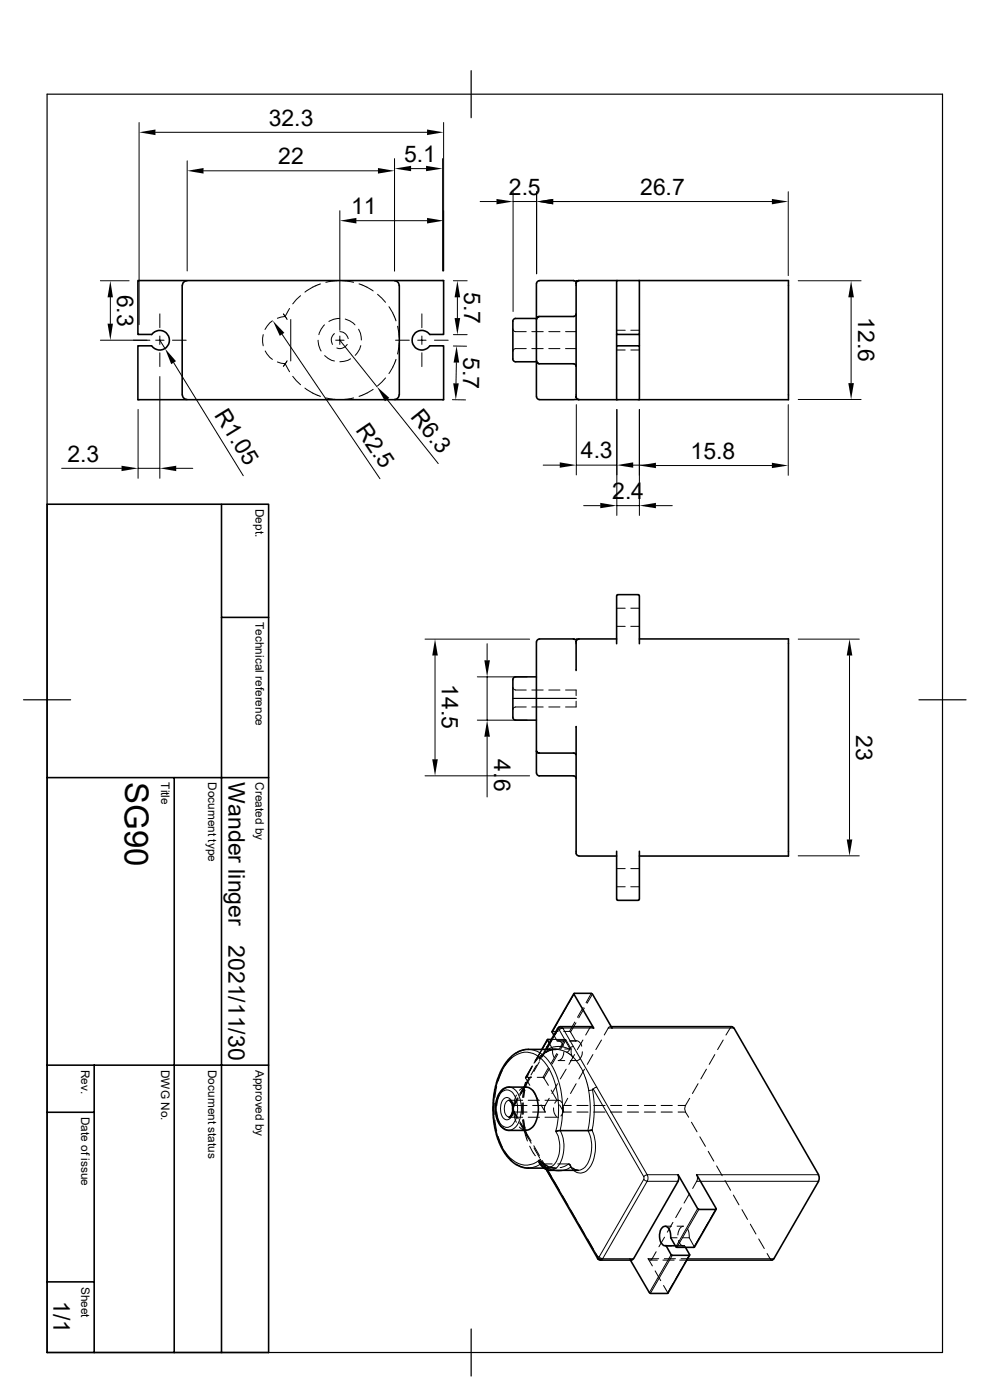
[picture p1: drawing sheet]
<svg xmlns="http://www.w3.org/2000/svg" width="210mm" height="297mm" viewBox="0 0 210 297" stroke-linecap="round" stroke-linejoin="round" font-family="sans-serif">
<g fill="none" stroke="#000" stroke-width=".34">
<path d="M39.7 59.6l-.5 .1-.4 .3-.1 .5M83.7 59.6l.7 .3 .3 .6M114.4 59.6a.75 .75 0 0 0-.6 .9v7.2M122.8 59.6a.72 .72 0 0 0-.6 .9v23.3a.7 .7 0 0 0 .6 1M130.8 59.5h4.8v11.5h-4.8zM130.8 59.5h-8.1l-.5 .1-.4-.1h-7.4M135.6 59.5h31.7v25.3h-31.7M32.1 73.4h-2.8v11.4h64.8v-11.4h-2.9M32.1 71h-2.8v-11.5h64.8v11.5h-2.9M32.2 71a2.07 2.07 0 0 1 3-.4 2.07 2.07 0 0 1 0 3.1 2.07 2.07 0 0 1-3-.3M38.7 60.5v23.3M84.7 60.5v23.3"/>
<path d="M91.2 71a2.07 2.07 0 0 0-3.1-.4 2.07 2.07 0 0 0 0 3.1 2.07 2.07 0 0 0 3.1-.3M113.8 67.6h-4.4a.68 .68 0 0 0-.6 .9v5.9a3.5 3.5 0 0 0 .2 2.2l.2 .2h4.6M113.8 67.7v8.9M113.8 76.6v4.6a8.3 8.3 0 0 0 .1 3.3l.5 .3M113.8 76.6l.2 .3M113.9 76.9l.4 .3h7.5l.4 .3v.2M114 67.4l-.2 .3M122.2 66.6v.2l-.4 .3h-7.5l-.4 .3M130.8 73.4h4.8v11.4h-4.8M130.8 71v13.8M135.6 71v2.4M38.7 83.8l.3 .7 .7 .3"/>
<path d="M84.7 83.8l-.3 .7-.7 .3M114.4 84.8h16.4M10 107h47v179.9h-47zM47 107v179.9M47 131h10M114.4 135.6a.75 .75 0 0 0-.6 .9v22.8M114.4 135.6h7.4l.2 .1 .8-.1h8M122.8 135.6a.72 .72 0 0 0-.6 1v5.6M131 126.2l-.1 .1-.1 10.3M131 126.2h4.4M135.4 126.2l.2 .2M135.6 126.4v10.2"/>
<path d="M135.6 135.6h31.7v45v1h-31.7M113.8 143.6h-4.4a.68 .68 0 0 0-.6 .9v5.9a3.5 3.5 0 0 0 .2 2.2l.2 .2h4.6M113.8 159.3l.2 .3 .3 .2h7.6l.3 .3M113.8 159.3v3.9a1.09 1.09 0 0 0 .5 1.4h7.5l.2 .2 .2 .4M122.2 154.1v26.5a.7 .7 0 0 0 .6 1h8M10 165h47M37 165v121.9M130.8 180.6l.1 10.3 .1 .1M131 191h4.4M135.6 190.8l-.2 .2M135.6 180.6v10.2M117.1 218.9l.4 .7"/>
<path d="M121.8 210.8l-4.7 8.1M125.5 217.8l.4 .3M125.5 217.8l-6.9 .1-2.9 4.7M125.6 210.9l-.2-.1-3.6-.1v.2l4.1 7.2M125.7 210.9l4.1 7.2M129.7 217.8h25.6M155.3 217.8l.4 .3M155.7 218.1l18 31.1M10 236h10M10 226h47M20 226v60.9M108 233.4l.5 .4 .3 1.1-.2 1.4-.2 .4-.4 .3"/>
<path d="M111.6 239.8a2.91 2.91 0 0 0 2.4-2.7 7 7 0 0 0-1-5.7 1.97 1.97 0 0 0-1.4-.8h-3.9l-.8 .3-.6 .6-.6 .8-.6 2.2 .2 2.4 .5 1.4 .6 .8 .7 .5 .6 .2h3.9M116.1 220.6l-1.2 2M117 220.5h-.8l.3 .8M118 222.6h-6.5l-1.4 .5-1.3 .7-1.4 1.6-1.3 2.1-.8 2.3-.7 3.5v3.3l.5 3.2 .8 2.7 1.6 2.7 1.4 1.5 1.6 .9 1.2 .2h3.7M125.6 239.7l-.5 .2h-6.6l-.6 .1M114.4 246.2v.4l.4 .6 .5 .6 .9 .4 6.4 .1M115.9 248.1l1.4 2.3M116 248.3l10.8 18.7 .5 .3h6.7M143.8 249.3l.2 .4-.2 .9-9.4 16.4M143.8 249.2l4.2 7.2 .3 .1M147.8 249.2l4.1 7.2M148.3 256.6h3.5"/>
<path d="M151.9 256.4l-.1 .1M151.9 256.5l-4.6 8.1M173.6 249.3l.2 .4-.2 .9-9.4 16.4M10 271.9h10M133.7 267.3l4.1 6.9M134.4 267l-.4 .3M137.8 274.2l.2 .2M138 274.4h3.6M141.3 264.2a1.29 1.29 0 0 1-1.3-1.4 2.18 2.18 0 0 1 .9-2.6l.3-.1a2.2 2.2 0 0 1 1.1 2.5l1.2 2h3.7M141.3 264.3l1.1 1.9M141.3 264.3h2M141.6 274.3v.1"/>
<path d="M142.4 266.2l.2 .1h3.7v-.1M145.4 264.6l.9 1.6M145.7 267.3h18.1M146.3 266.3l-4.6 8.1M164.2 267l-.4 .3"/>
</g>
<g fill="none" stroke="#000" stroke-width=".21">
<path d="M29.5 26v42.9M33 28.1h57.6M39.7 34.1v23.4M43.2 36.2h37M83.7 33.7v23.8M87.2 35.8h3.2M93.9 33.7v23.8M94.1 26v31.5M21.3 59.6h6.1M71.5 59.6l-2.4 .3M72.1 44.7v25.4M72.7 59.6l2.3 .3"/>
<path d="M75.6 46.8h15M96.2 59.6h2.9M101.9 42.8h3.4M108.8 42.8h5M108.8 40.7v25.4M113.8 40.7v17.4M163.7 42.8h-46.4M167.2 40.7v17.8M169.3 59.6h13.4M21.3 72.2h10.5M23.4 63.1v5.6M33 72.2h1.8"/>
<path d="M33.9 66.6v2.9M33.9 71.3v1.8M33.9 74.8v3M33.9 79.9v21.6M33.9 72.2l1.1 1.8M36.6 72.2h2.9M36.8 76.9l14.8 24M55.8 71l-.1 .7 .1 1.7M56.3 74.5l.9 1.3 .6 .4M57.8 68.1l-.6 .4-1 1.4M58.8 76.8l1.7 .4-.4 .5M59.9 71l20.7 30.6"/>
<path d="M60.1 66.6l.4 .5-1.7 .4M60.9 76.5l-.4 .7 .9 1.7M61.4 65.4l-.9 1.7 .4 .7M61.7 67.8v8.8M62.1 79.8l1.7 1.8M63.8 62.7l-1.7 1.8M67.5 72.2a4.4 4.4 0 0 0 .6 2.3M68 60.2l-1.7 .7-1.6 1.1M68.8 68.9a4.5 4.5 0 0 0-1.2 2.1M68.9 75.4a4 4 0 0 0 2.1 1.2M71 70.8a1.7 1.7 0 0 0-.5 2.3M71.2 72.2h1.8"/>
<path d="M72.1 67.6a4.1 4.1 0 0 0-2.3 .6M72.1 72.2l7.9 9.8M72.1 71.3v1.8M72.1 70.4a1.88 1.88 0 0 1 1.8 1.4M73.2 67.7a4.3 4.3 0 0 1 2.1 1.2M73.7 73.1a1.84 1.84 0 0 1-2.2 .7M74.4 76.1l-.6 .4-1.7 .3M76.1 69.8l.4 .9 .2 1.4M76.2 60.2l1.1 .5 1.9 1M76.5 73.3l-.2 .8-.9 1.3M80.1 62.4l1.7 1.7M82.5 65.1l1 1.6 .5 1.4"/>
<path d="M83.9 72.2h2.9M84 76.2l-.6 1.5-.9 1.5M84.3 69.2l.4 2.3M84.7 72.8l-.4 2.3M88.6 72.2h1.8M89.5 66.6v2.9M89.5 71.3v1.8M89.5 74.8v3M92.2 72.2h2.9M96.2 71h2.9M96.2 73.4h2.8M96.8 76.9l-.1 4.4"/>
<path d="M97 63.1v4.4M108.8 69.8a.58 .58 0 0 0 .6 .6h2.2M111.6 74h-2.2a.57 .57 0 0 0-.6 .5M112.8 74h2.4M112.8 70.4h2.4M113.8 76.5l.1 .4M113.9 67.4l-.1 .4M116.4 74h2.4M116.4 70.4h2.4M120 74h2.2M120 70.4h2.2M122.2 60.2l.1-.3-.1 .3"/>
<path d="M130.8 74.3h1.8M130.8 70.1h1.8M133.8 74.3h1.8M133.8 70.1h1.8M180.6 63.1v18.2M13.1 99.4h12.7M29.3 86.9v14.6M29.3 99.4h4.6M37.4 99.4h3.5M64.7 82.3l1.8 1.2 1.5 .6M69.1 84.4l2.4 .4M75 84.4l-2.3 .4"/>
<path d="M79.2 82.6l-1.7 1-1.3 .5M81.8 80.2l-1.7 1.7M82.1 84.8l10.9 13.5M96 84.8h2.8M115.2 98.7h3.5M122.2 84.1l.1 .3-.1-.2M122.3 85.9v14.9M122.3 98.7h8.6M130.9 86.9v22.4M134.3 98.7h3.5M135.6 86.9v22.4M139.1 98.8h24.6"/>
<path d="M167.2 85.9v14.9M169.3 84.8h13.4M123.8 107.3h3.5M130.9 107.3h4.7M139.1 107.3h3.5M90.2 135.6h22.2M92.3 139.1v22M103.3 136.6v3.5M122.2 136.2l.1-.3-.1 .4M130.8 129h1.8M130.8 132.9h1.8M133.8 129h1.8"/>
<path d="M133.8 132.9h1.8M169.3 135.6h13M180.2 139.1v39M101.3 143.6h10.5M101.3 152.8h10.5M103.3 143.6v9.2M103.3 156.3v12.8M108.8 145.8l.2 .4 .4 .2h2.2M111.6 150h-2.3l-.3 .1-.2 .5M112.8 150h2.4M112.8 146.4h2.4M116.4 150h2.4"/>
<path d="M116.4 146.4h2.4M120 146.4h2.2v1.2M122.2 148.8v1.2h-2.2M122.2 154.1h.1M90.2 164.6h22.2M130.8 188.1h1.8M130.8 184.3h1.8M133.8 188.1h1.8M133.8 184.3h1.8M169.3 181.6h13M117.2 218.8h1.2M117.5 219.6l.7 1.3a1.14 1.14 0 0 1 1.3 1.1"/>
<path d="M118.3 216.8l-1.2 2.1M118.3 218.6l.2-.2 .2 .2M118.6 218.1h.8l-.7 .4 2.2 3.9-.1 .2M118.6 218.1l-.4 .2 .1 .2-2.2 3.9M118.6 218.1l-.9 1.4M119 217.8l.3 .3M119 217.8l-.4 .3M119.6 218.8h1.2M120.1 213.7l-1.2 2.1M121 218.9l1.1 2a1.13 1.13 0 0 1 1.3 1.1M121.8 210.7l-4.7 8.2M121.9 216.8l-1.1 2 .2 .1"/>
<path d="M122.2 217l-1.2 1.9M123.7 213.7l-1.2 2.1M124 213.9l-1.2 2M125.4 210.7l-1.1 2M125.5 217.8l-.4 .3-.9 1.5M125.7 210.9l-1.2 2M125.9 218.1h-6.5l17.9 31.1h6.5M129 218.1h26.7M129 218.1l-.8 1.5M129 218.1a.42 .42 0 0 1 .4-.3 .42 .42 0 0 1 .4 .3M129.5 217.8h.2M155.3 217.8l-.4 .2-.9 1.6"/>
<path d="M104.9 234v2.4M105 237.6l.4 2.3M105.4 230.5l-.4 2.3M105.4 235.8l.2 1.5 .4 .8M106 232.3l-.4 .9-.2 1.4M106.5 231.6a1.65 1.65 0 0 1 2.6 .8 5.9 5.9 0 0 1-.5 6.4 1.65 1.65 0 0 1-2.7-.8 5.9 5.9 0 0 1 .6-6.4zM106.6 227.1l-.9 2.3M106.6 231.4a1.83 1.83 0 0 1 3.1 .3 7 7 0 0 1-.3 7.4 1.97 1.97 0 0 1-1.4 .7M106.6 239.1a1.89 1.89 0 0 0 1.4 .7M106.8 233.2a1.1 1.1 0 0 1 1.1-.3 1.1 1.1 0 0 1 .8 1 3 3 0 0 1-.9 3.6 1.55 1.55 0 0 1-1.6-1.8l.1-1.4zM108 233.4a2.06 2.06 0 0 0-.8 2.9l.4 .5 .4 .2M108 233.4h2.9"/>
<path d="M108.6 224.2l-1.5 1.9M108.8 235.5l1.1 1.9M108.8 235v.8l.3 .1M109.1 234.5a1.52 1.52 0 0 0 0 1.4M109.1 235.9h2.7M109.1 234.5h2.7M109.5 223.5a4.7 4.7 0 0 1 6.3 .9 16.8 16.8 0 0 1 3.5 12.2l-.5 3.2M109.6 232.3l-.4 .9-.2 1.4-.4-.9-.6-.3M109.6 233.2l-.9 1.9 .1 .6 .8 1.5M109.7 233.5l-.9 1.5v-.3l.3-.2M109.9 232.9l-.6 1.1M109.9 233.1l-.8 1.4"/>
<path d="M110.2 239.1a1.89 1.89 0 0 0 1.4 .7M110.2 238.3l1.6 2.8M110.3 238l.8 1.4M110.5 238.4l.8 1.4M110.7 234v2.4M110.9 237.6l.2 1.5h.2v.1M110.9 237h-2.9l.6-.3 .4-.9 .2 1.5 .4 .8M110.9 234v2.4M111 234v2.3M111 237.6l.3 1.6M111.1 239.4v.3l.2 .1M111.1 237.5l.3 2.1 .7 1.9"/>
<path d="M111.1 231.4l-.2 1.4M111.2 239.8l.7 2.3M111.3 231.2v.2h-.2M111.3 231.2l-.3 1.6M111.3 239.2l-.1 .2h-.1M111.3 239.8l1.3 2.3M111.3 230.6l-1 1.9M111.3 231.3l-.2 1.5M111.3 230.6l-.3 .2 .3 .4M111.5 228.7l.9 1.6M111.5 229.6l-.4 1.8M111.6 230.6l-.5 .1-.9 .6"/>
<path d="M111.6 228.6h1.2M111.6 228.6l-.1 .1M111.6 229.7l-1.2 2.1M112.1 229.1l-1.9 3.1M112.1 237h2.3M112.1 233.4h2.3M112.2 228.7l-.7 2M112.6 228.4l-1.3 2.2M112.7 226.6l-1.1 2M112.9 226.3l-1.1 2.2M112.9 226.1l-1.4 2.5M112.9 226.2l-1.4 2.5"/>
<path d="M113 235.9h2.7M113 231.3l1.2 2M113 234.5h2.7M113.8 226l-1.2 2M114 228.6h1.2M114.4 225.3l-1.2 2M114.5 223.5l-1.2 2.1M114.8 234.4l.9 1.5M114.9 222.6l-1.4 2.5M115.1 223.6l-1.6 1.7M115.2 228.6l.2 .1M115.4 228.7l.9 1.6"/>
<path d="M115.6 222.9l-1.2 2.1M115.6 237h2.9M115.6 233.4h2.9M115.7 234.5a1.52 1.52 0 0 0 0 1.4M115.7 222.6l-.3 .6M116.1 222.4l.1 .2M116.1 220.6l-2.6 4.5M116.2 222.6h.1M116.2 220.5l-1.1 2M116.2 222.6a4.6 4.6 0 0 1 4.6 0M116.3 226.6l-1.1 2M116.3 222l-.3 .2 .1 .2"/>
<path d="M116.3 222l-1.3 2.2M116.5 221.3l.7 1.2M116.5 233l-.8 1.5M116.5 226.7l-1.1 2M116.9 231.3l1.2 2M117 220.5h2.8M117.1 220.6l-.8 1.4M117.2 222.7l-1.6 .7-1.1 1.2 .3-.4M117.2 222.5v.9l.4 1M117.2 222.5h1.4M117.4 235a2.13 2.13 0 0 0 .7 1.9M117.6 222.6l-1.8 .6a.47 .47 0 0 0 .4-.6"/>
<path d="M117.9 240a17.7 17.7 0 0 0-2.4-14.7 4.6 4.6 0 0 0-6.7-1.1 13 13 0 0 0-4 9.4 16.8 16.8 0 0 0 2.9 11.5 4.9 4.9 0 0 0 5.5 1.8l1.1-.7M118 222.6l1.1 .2 1.3 .5 1.1 .9 .8 .8 1 1.5 .7 1.6 .9 3.3M118.1 223.5l-1.2 2.1M118.3 229.9l-1.2 2.1M118.3 223.6l-1.2 2.1M118.7 234.4l.9 1.5M118.7 222.5l1.1-2 .2 .1-1.1 2M118.9 239.9a7.6 7.6 0 0 1-.7 7.8 2.16 2.16 0 0 1-3.5-.8l-.2-.2M119.2 233.9a.8 .8 0 0 0-.8-.5 .8 .8 0 0 0-.7 .7M119.5 234.9v.9l-.5 1M119.6 235.9h1.6M119.6 234.5a1.52 1.52 0 0 0 0 1.4"/>
<path d="M119.6 234.5h1.6M119.6 223.1a1.71 1.71 0 0 1-1.2 1.9h1.4M119.8 222.5h1.4M119.8 220.8l-1.6 .1M120.1 220.6l1.1 1.9M120.1 226.8l-1.2 2.1M120.4 233l-.8 1.5M120.8 222.6l-.3 .5-.3 .1M121 225h1.3M121.2 222.5v.9l.3 1M121.6 222l-.7 .4M121.9 223.7l-1.2 2.1"/>
<path d="M122.2 229.9l-1.2 2.1M122.3 220.8l-1.5 .1M122.4 235.9h2.4M122.4 234.5h2.4M123.5 223.1a1.75 1.75 0 0 1-1.1 1.9M123.7 220.6l-1.2 2.1M124 226.8l-1.2 2.1M124.8 239.9a7.6 7.6 0 0 1-.7 7.8l-.7 .4-.8 .2M124.9 231.4a21.3 21.3 0 0 1-.2 8.4M124.9 231.4l.8-.2a21.8 21.8 0 0 1-.1 8.5M125.6 239.8a8.2 8.2 0 0 1-.9 8.3 2.22 2.22 0 0 1-3.6-.5M125.7 231.2l.1-.2 10.8 18.6"/>
<path d="M125.8 223.7l-1.2 2.1M125.9 235.9h2.5M125.9 234.5h2.5M126.6 230.6l-.7 .5M127.6 220.6l-1.2 2.1M129.5 235.9h2.4M129.5 234.5h2.4M133.1 235.9h2.4M133.1 234.5h2.4M136.7 235.9h2.4M136.7 234.5h2.4M140.3 235.9h2.3"/>
<path d="M140.3 234.5h2.3M143.8 235.9h1.6M143.8 234.5h1.6M145.4 234.5a1.52 1.52 0 0 0 0 1.4M145.4 235.9l.7 1.1M146.3 233l-.9 1.5M146.7 238.1l1.2 2M148.1 229.9l-1.2 2.1M149.9 226.8l-1.2 2.1M151.6 223.7l-1.1 2.1M153.4 220.6l-1.2 2.1M105.7 241.1l.9 2.2"/>
<path d="M107.1 244.3l1.5 1.9M109.5 247a5 5 0 0 0 2.6 .8M111.5 240.5l1.2 2M112.4 243.2l1.2 2M113.2 243.1l1.2 2.1M113.3 243.5l1.2 2.1M114.3 246.1l1.5 1.1M114.5 245.9l1.4 2.2M114.6 247l-.8 .4-1.7 .4M115 246.2l1.3 2.3M115.1 246.6l.9 1.7M115.3 246.8l.7 .5"/>
<path d="M115.8 247.2l1.8 .6M115.8 247.2l.2 .1 .2 .5M116 248.2v.1M116 248.3l.3 .2M116.1 248l-.1 .2M116.1 248l10.7 18.6v.3M116.2 247.8l-.1 .2M116.3 248.5l.6 1M116.6 247.6l1.4 .2h-2.6M117.1 246.9l-2.5 .1M117.3 250.4l.9 1.4M117.5 250.5l1.2 2.1"/>
<path d="M117.9 240a6.5 6.5 0 0 1-.5 7.2 1.76 1.76 0 0 1-2.8-.5l-.2-.4M118.3 246.9h2.3l-.7 .5-1.1 .3M119.3 253.6l1.2 2.1M121.1 247.6l-.1-.5-.4-.2a2.58 2.58 0 0 0 2 1.4M121.1 256.7l1.2 2.1M121.1 247.6a4.6 4.6 0 0 1-4.9 .2M121.5 247.8l.6 .4 .5 .1M122.9 259.8l1.1 2.1M136.6 249.7v.5l-9.5 16.4 .3 .3 .4 .1 9.5-16.4M136.6 250.2l.7 .4M137.3 249.3l.2 .4-.2 .9M137.3 250.6h6.5"/>
<path d="M137.3 249.2l-.7 .4M142.7 259.3l-1.1 2.1M144.5 256.2l-1.2 2.1M146.3 253.2l-1.2 2M147.8 250.6l-.9 1.5M147.8 250.6h25.9M148 256.4l-4.6 8.1M148.3 256.6l-4.7 8M148.5 241.2l1.1 2M150.2 259.4l-1.2 2.1M150.2 244.3l1.2 2M151.8 256.6l-4.6 8"/>
<path d="M151.9 256.4l-1.1 2M152 247.4l1.2 2M153.8 250.4l1.2 2.1M155.6 253.5l1.2 2.1M157.4 256.6l1.2 2.1M159.2 259.7l1.2 2.1M173.7 249.2h-25.9a1.52 1.52 0 0 1 0 1.4M124.7 262.9l1.2 2.1M126.4 266l.6 1M126.7 266.9l.3 .1M126.8 266.6l.2 .1 .1-.1M127 267l.5 .3"/>
<path d="M127.8 267l-.3 .3M133.7 267.3l-.1-.3 .4 .3M134.4 267h-7.4M137.5 267h2.2M137.5 267l.9 1.6M137.9 267.3h1.5M139 269.6l1.2 2.1M139.2 265.6l-.9 1.4a.45 .45 0 0 1-.4 .3 .45 .45 0 0 1-.4-.3M140.6 267.3h2.4M140.8 272.7l.8 1.5M140.9 267h2.4M141 262.5l-1.2 2"/>
<path d="M141.1 264.3h1.4M141.1 260.1h1.4M142.3 262.6h1.3M142.4 266.2l-4.6 8M142.6 266.3l-4.6 8.1M142.8 272.3l-1.1 2.1M143.3 264.3h1.9M143.6 264.3h1.4M143.6 260.1h1.4M143.9 263.2l.4 .7a.76 .76 0 0 0 .9 .4M144.2 267.3h1.5M144.5 267h19.7"/>
<path d="M144.8 262.6h1.4M144.9 260.1a1.75 1.75 0 0 0-1.1 1.9M145.2 264.3l.2 .3M145.9 260.8l.2 .6 .1 1.2M146.2 266.3l-4.6 8.1M146.2 262.6l1.1 1.9M146.3 266.2l-1.1 1.9M148.4 262.5l-1.1 2.1M161 262.8l1.1 2.1M162.7 265.9l.7 1.3 .4 .1"/>
</g>
<path d="M10 20h189.9v266.9h-189.9zM99.9 15v10M5 148.5h10M108.8 148.2h13.5M194.9 148.5h10M99.9 281.9v10" fill="none" stroke="#000" stroke-width=".25"/>
<g fill="#000">
<path d="M29.5 28.1l3.5-.6v1.2zM39.7 36.2l3.5-.6v1.2zM80.2 35.6l3.5 .6-3.5 .6zM83.7 35.8l3.5-.6v1.1zM90.4 35.2l3.5 .6-3.5 .5zM90.6 27.5l3.5 .6-3.5 .6zM72.1 46.8l3.5-.6v1.2zM90.6 46.2l3.5 .6-3.5 .6zM105.3 42.2l3.5 .6-3.5 .5zM113.8 42.8l3.5-.6v1.1zM163.7 42.2l3.5 .6-3.5 .5zM22.8 68.7h1.2l-.6 3.5z"/>
<path d="M23.4 59.6l.6 3.5h-1.2zM35 74l2.3 2.6-1 .7zM57.9 68l2.4 2.6-.9 .6zM96.9 73.4l.5 3.5h-1.2zM97 59.6l.6 3.5h-1.2zM96.4 67.5h1.2l-.6 3.5zM180.6 59.6l.5 3.5h-1.1zM25.8 98.8l3.5 .6-3.5 .5zM33.9 99.4l3.5-.6v1.1zM80 82l2.6 2.4-.9 .7zM96.1 81.3h1.2l-.6 3.5zM118.7 98.1l3.6 .6-3.6 .5z"/>
<path d="M130.9 98.7l3.4-.6v1.1zM135.6 98.8l3.5-.6v1.1zM163.7 98.2l3.5 .6-3.5 .5zM180 81.3h1.1l-.5 3.5zM127.3 106.7l3.6 .6-3.6 .5zM135.6 107.3l3.5-.6v1.1zM92.3 135.6l.6 3.5h-1.2zM180.2 135.6l.6 3.5h-1.2zM102.7 140.1h1.2l-.6 3.5zM103.3 152.8l.6 3.5h-1.2zM91.7 161.1h1.2l-.6 3.5zM179.6 178.1h1.2l-.6 3.5z"/>
</g>
<text font-size="7" x="26.5" y="165.9" transform="rotate(90 26.5 165.9)">SG90</text>
<g font-size="4.9">
<text x="57" y="26.6">32.3</text>
<text x="59" y="34.8">22</text>
<text x="85.7" y="34.3">5.1</text>
<text x="107.9" y="41.3">2.5</text>
<text x="135.8" y="41.3">26.7</text>
<text x="74.5" y="45.4">11</text>
<text x="24.9" y="62.5" transform="rotate(90 24.9 62.5)">6.3</text>
<text x="98.5" y="61.9" transform="rotate(90 98.5 61.9)">5.7</text>
<text x="182" y="67.3" transform="rotate(90 182 67.3)">12.6</text>
<text x="98.3" y="75.8" transform="rotate(91 98.3 75.8)">5.7</text>
<text x="45.4" y="88" transform="rotate(58 45.4 88)">R1.05</text>
<text x="86.9" y="88.4" transform="rotate(51 86.9 88.4)">R6.3</text>
<text x="75.4" y="91.2" transform="rotate(56 75.4 91.2)">R2.5</text>
<text x="14.3" y="97.9">2.3</text>
<text x="123.2" y="97.2">4.3</text>
<text x="146.5" y="97.3">15.8</text>
<text x="129.9" y="105.9">2.4</text>
<text x="93.7" y="145.2" transform="rotate(90 93.7 145.2)">14.5</text>
<text x="181.7" y="155.9" transform="rotate(90 181.7 155.9)">23</text>
<text x="104.8" y="161.1" transform="rotate(90 104.8 161.1)">4.6</text>
<text x="48.5" y="165.9" transform="rotate(90 48.5 165.9)">Wander linger</text>
<text x="48.5" y="200.5" transform="rotate(90 48.5 200.5)">2021/11/30</text>
<text x="11.3" y="276.1" transform="rotate(90 11.3 276.1)">1/1</text>
</g>
<g font-size="2.5">
<text x="54.2" y="108" transform="rotate(90 54.2 108)">Dept.</text>
<text x="54.2" y="132" transform="rotate(90 54.2 132)">Technical reference</text>
<text x="34.2" y="165.9" transform="rotate(90 34.2 165.9)">Title</text>
<text x="44.2" y="165.9" transform="rotate(90 44.2 165.9)">Document type</text>
<text x="54.2" y="165.9" transform="rotate(90 54.2 165.9)">Created by</text>
<text x="17.2" y="227" transform="rotate(90 17.2 227)">Rev.</text>
<text x="34.2" y="226.9" transform="rotate(90 34.2 226.9)">DWG No.</text>
<text x="44.2" y="226.9" transform="rotate(90 44.2 226.9)">Document status</text>
<text x="54.2" y="226.9" transform="rotate(90 54.2 226.9)">Approved by</text>
<text x="17.2" y="236.9" transform="rotate(90 17.2 236.9)">Date of issue</text>
<text x="17.2" y="273" transform="rotate(90 17.2 273)">Sheet</text>
</g>
</svg>
